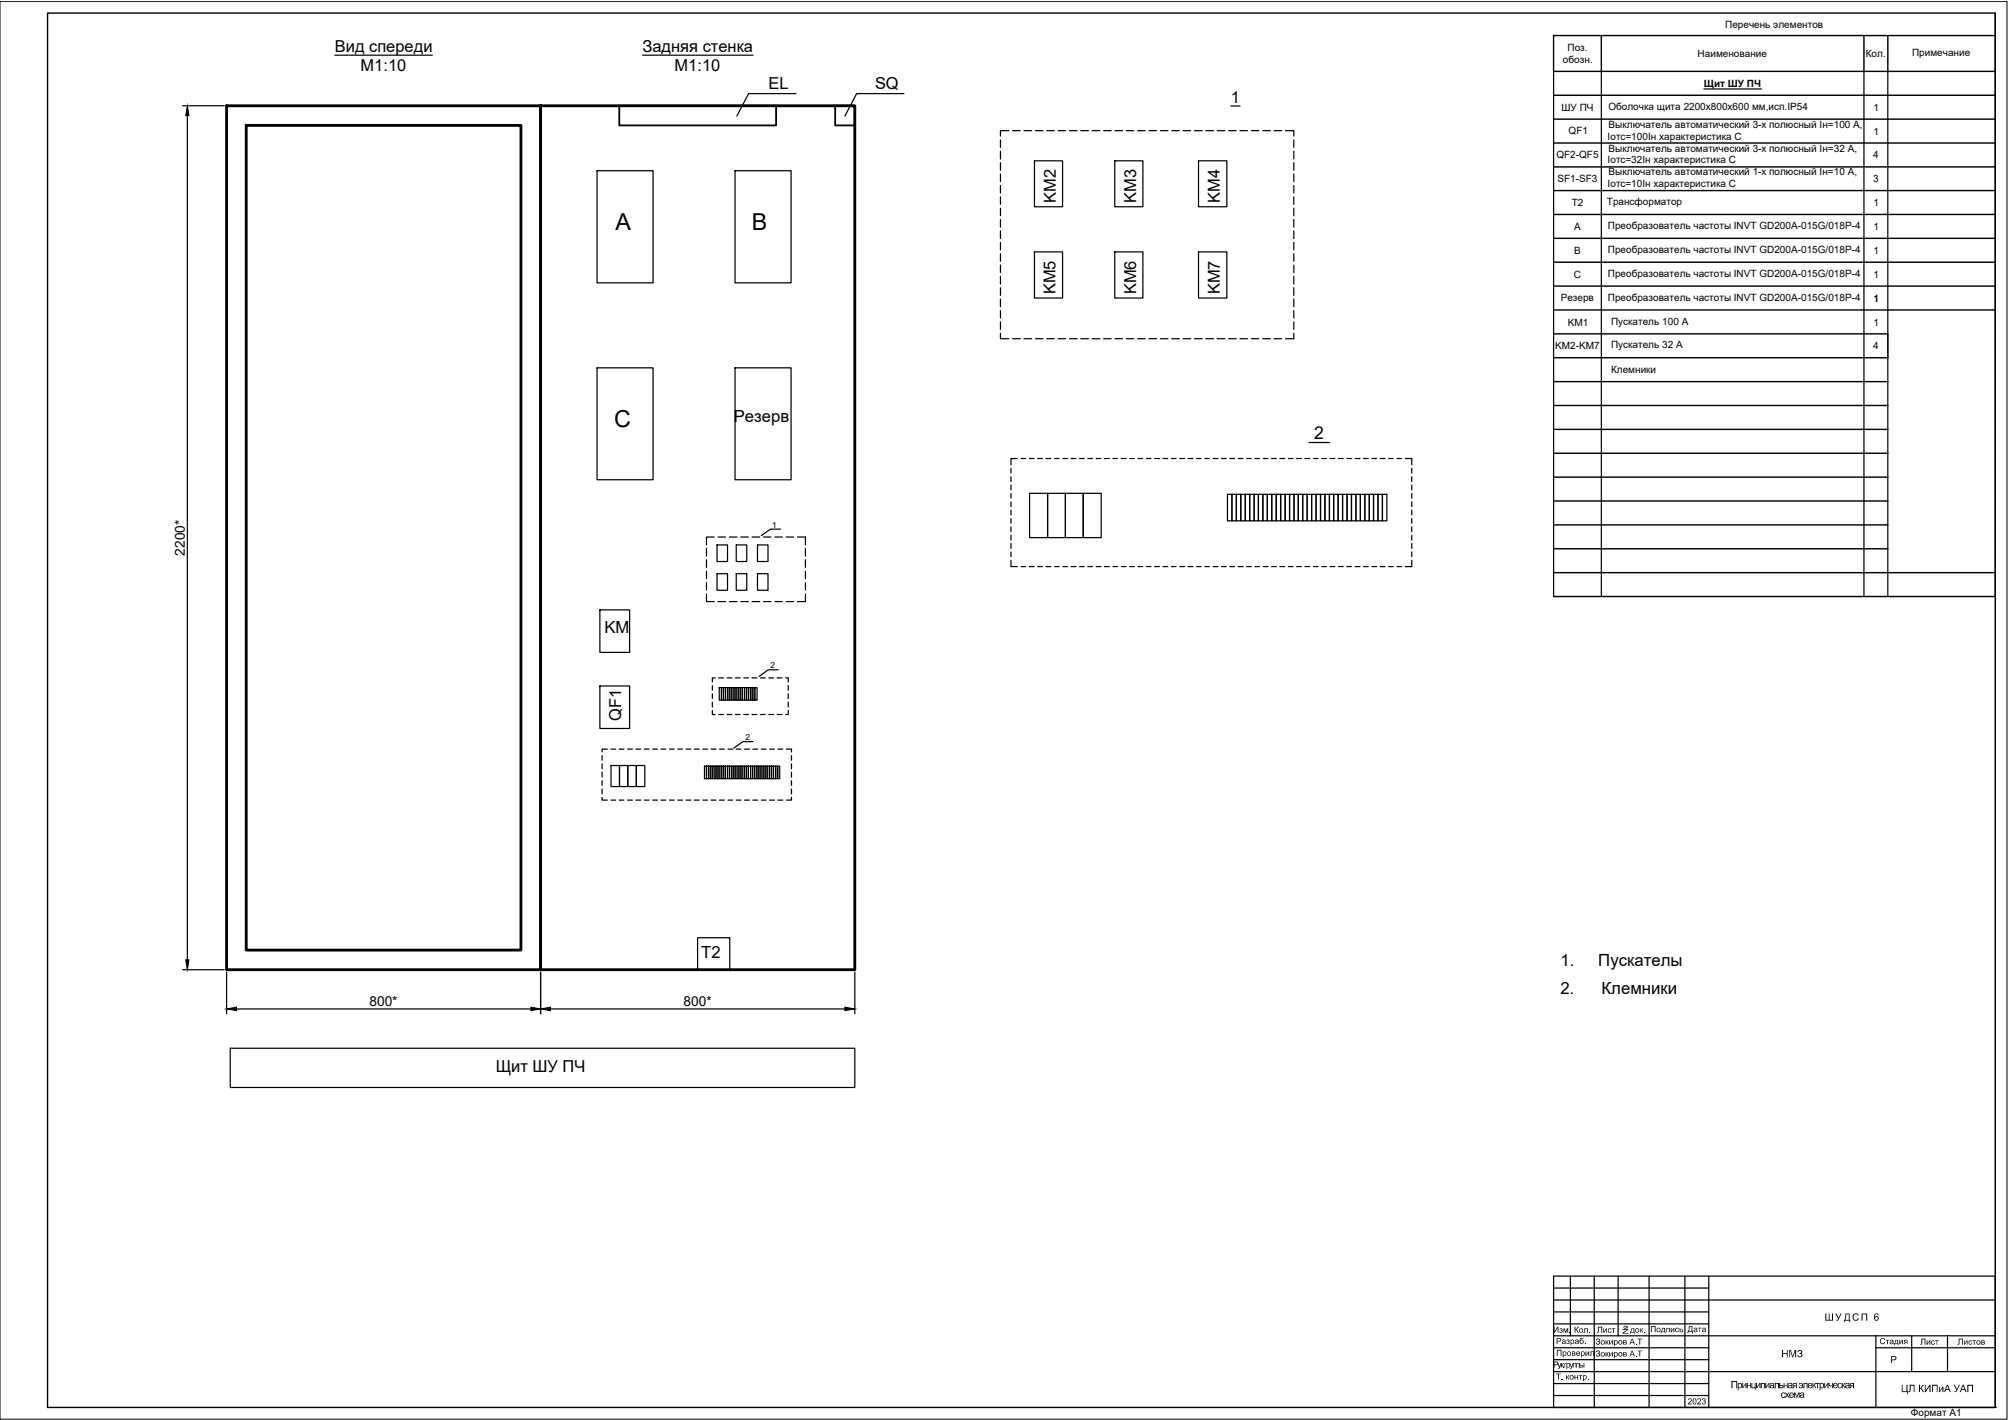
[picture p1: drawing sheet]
<svg xmlns="http://www.w3.org/2000/svg" width="420mm" height="297mm" viewBox="0 0 420 297" stroke-linecap="round" stroke-linejoin="round" font-family="sans-serif">
<!-- layer: 0 -->
<g fill="none" stroke="#000" stroke-width=".3">
<path d="M9.9 2.7h407.6v291.7h-407.6zM325.1 7.4h92.4v7.5h-92.4zM325.1 19.9h92.4M335.1 7.4v7.5M390 7.4v7.5M395 7.4v7.5M325.1 24.9h92.4M325.1 29.9h92.4M325.1 34.9h92.4M325.1 39.9h92.4M325.1 44.9h92.4M325.1 49.9h92.4"/>
<path d="M325.1 54.8h92.4M325.1 59.8h92.4M325.1 79.8h69.9M325.1 64.8h92.4M325.1 74.8h69.9M325.1 69.8h69.9M325.1 84.8h69.9M325.1 89.8h69.9M325.1 94.8h69.9M325.1 99.8h69.9M325.1 104.8h69.9M325.1 109.8h69.9"/>
<path d="M325.1 114.8h69.9M325.1 119.8h92.4M325.1 124.8h92.4"/>
</g>
<g fill="none" stroke="#000" stroke-width=".25">
<path d="M70.1 11.5h20.4M134.5 11.5h23.1M166.5 19.6h-9.9l-2.4 4.7M189.1 19.6h-9.9l-2.4 4.7M325.1 14.9v109.9M335.1 14.9v109.9M356.5 18.6h12.1M390 14.9v109.9M395 14.9v109.9M417.5 2.7v4.7M417.5 14.9v109.9M38.2 22.1h8.7"/>
<path d="M39.2 24.2v176.6M124.9 35.7h11.8v23.5h-11.8zM153.8 35.7h11.7v23.5h-11.7zM209.3 29.3v1.5M209.3 31.7v1.6M209.3 34v1.6M209.3 36.4v1.6M209.3 38.8v1.6M211.1 27.3h-1.8v1.2M211.9 27.3h1.6M214.2 27.3h1.7M216.5 33.6h5.8v9.7h-5.8z"/>
<path d="M216.7 27.3h1.5M219 27.3h1.6M221.4 27.3h1.6M223.8 27.3h1.6M226.1 27.3h1.7M228.5 27.3h1.6M230.9 27.3h1.6M233.3 33.6h5.8v9.7h-5.8zM233.3 27.3h1.6M235.7 27.3h1.5M238 27.3h1.6M240.4 27.3h1.6"/>
<path d="M242.8 27.3h1.6M245.2 27.3h1.6M247.6 27.3h1.5M249.9 27.3h1.6M250.8 33.6h5.9v9.7h-5.9zM252.3 27.3h1.6M254.7 27.3h1.6M257.1 27.3h1.6M257.6 22.2h1.9M259.5 27.3h1.5M261.8 27.3h1.6M264.2 27.3h1.6"/>
<path d="M266.6 27.3h1.6M269 27.3h1.7v1.2M270.7 29.3v1.5M270.7 31.7v1.6M270.7 34v1.6M270.7 36.4v1.6M270.7 38.8v1.6M209.3 41.2v1.5M209.3 43.5v1.6M209.3 45.9v1.6M209.3 48.3v1.6M209.3 50.7v1.6"/>
<path d="M209.3 53.1v1.5M209.3 55.4v1.6M209.3 57.8v1.6M216.5 52.7h5.8v9.6h-5.8zM233.3 52.7h5.8v9.6h-5.8zM250.8 52.7h5.9v9.6h-5.9zM270.7 41.2v1.5M270.7 43.5v1.6M270.7 45.9v1.6M270.7 48.3v1.6M270.7 50.7v1.6M270.7 53.1v1.5"/>
<path d="M270.7 55.4v1.6M270.7 57.8v1.6M124.9 76.9h11.8v23.5h-11.8zM153.8 76.9h11.7v23.5h-11.7zM209.3 69.7v1.2h1.8M209.3 60.2v1.6M209.3 62.6v1.6M209.3 65v1.5M209.3 67.3v1.6M211.9 70.9h1.6M214.2 70.9h1.7M216.7 70.9h1.5"/>
<path d="M219 70.9h1.6M221.4 70.9h1.6M223.8 70.9h1.6M226.1 70.9h1.7M228.5 70.9h1.6M230.9 70.9h1.6M233.3 70.9h1.6M235.7 70.9h1.5M238 70.9h1.6M240.4 70.9h1.6M242.8 70.9h1.6M245.2 70.9h1.6"/>
<path d="M247.6 70.9h1.5M249.9 70.9h1.6M252.3 70.9h1.6M254.7 70.9h1.6M257.1 70.9h1.6M259.5 70.9h1.5M261.8 70.9h1.6M264.2 70.9h1.6M266.6 70.9h1.6M270.7 60.2v1.6M270.7 62.6v1.6M270.7 65v1.5"/>
<path d="M270.7 67.3v1.6M270.7 69.7v1.2h-1.7M395 69.8v5M211.5 98v1M211.5 99.7v1M212.9 95.9h-1.4v1.3M213.7 95.9h.9M215.4 95.9h1M217.1 95.9h1M218.9 95.9h1M220.6 95.9h1M222.4 95.9h1"/>
<path d="M224.1 95.9h1M225.9 95.9h1M227.6 95.9h1M229.4 95.9h1M231.1 95.9h1M232.9 95.9h.9M234.6 95.9h1M236.3 95.9h1.1M238.1 95.9h1M239.9 95.9h.9M241.6 95.9h1M243.3 95.9h1"/>
<path d="M245.1 95.9h1M246.8 95.9h1.1M248.6 95.9h1M250.4 95.9h.9M252.1 95.9h1M253.8 95.9h1M255.6 95.9h1M257.3 95.9h1M259.1 95.9h1M260.8 95.9h1M262.6 95.9h1M264.3 95.9h1"/>
<path d="M266.1 95.9h1M267.8 95.9h1M269.6 95.9h1M271.3 95.9h1M273 95.9h1.1M273.9 92.6h4.4M274.8 95.9h1M276.6 95.9h1M278.3 95.9h1M280 95.9h1.1M281.8 95.9h1M283.5 95.9h1.1"/>
<path d="M285.3 95.9h1M287.1 95.9h.9M288.8 95.9h1M290.5 95.9h1M292.3 95.9h1M294 95.9h1.4v1.3M295.4 98v1M295.4 99.7v1M147.8 114.7v1.6M147.8 117.1v1.6M147.8 119.5v1.6M149.4 112.3h-1.6v1.6"/>
<path d="M150 114h2.2v3.5h-2.2zM150.2 112.3h1.6M152.6 112.3h1.6M154.1 114h2.2v3.5h-2.2zM155 112.3h1.6M157.4 112.3h1.6M158.5 114h2.2v3.5h-2.2zM159.8 112.3h1.5M162.1 112.3h1.6M163.3 110.7h-2.1l-1.9 1.3M164.5 112.3h1.6M166.9 112.3h1.6v1.6"/>
<path d="M168.5 114.7v1.6M168.5 117.1v1.6M168.5 119.5v1.6M211.5 117.2v1.3h1.4M211.5 101.5v1M211.5 103.2v1M211.5 105v1M211.5 106.7v1M211.5 108.5v1M211.5 110.2v1M211.5 112v1M211.5 113.7v1"/>
<path d="M211.5 115.5v.9M213.7 118.5h.9M215.4 118.5h1M215.4 103.2h3.8v9.3h-3.8zM217.1 118.5h1M218.9 118.5h1M219.2 103.2h3.7v9.3h-3.7zM220.6 118.5h1M222.4 118.5h1M222.9 103.2h3.8v9.3h-3.8zM224.1 118.5h1M225.9 118.5h1"/>
<path d="M226.7 103.2h3.7v9.3h-3.7zM227.6 118.5h1M229.4 118.5h1M231.1 118.5h1M232.9 118.5h.9M234.6 118.5h1M236.3 118.5h1.1M238.1 118.5h1M239.9 118.5h.9M241.6 118.5h1M243.3 118.5h1M245.1 118.5h1"/>
<path d="M246.8 118.5h1.1M248.6 118.5h1M250.4 118.5h.9M252.1 118.5h1M253.8 118.5h1M255.6 118.5h1M256.8 103.4h1v5.6h-1zM257.3 118.5h1M257.8 103.4h.9v5.6h-.9zM258.7 103.4h.9v5.6h-.9zM259.1 118.5h1M259.6 103.4h1v5.6h-1z"/>
<path d="M260.6 103.4h.9v5.6h-.9zM260.8 118.5h1M261.5 103.4h.9v5.6h-.9zM262.4 103.4h.9v5.6h-.9zM262.6 118.5h1M263.3 103.4h.9v5.6h-.9zM264.2 103.4h1v5.6h-1zM264.3 118.5h1M265.2 103.4h.9v5.6h-.9zM266.1 118.5h1M266.1 103.4h.9v5.6h-.9zM267 103.4h1v5.6h-1z"/>
<path d="M267.8 118.5h1M268 103.4h.9v5.6h-.9zM268.9 103.4h.9v5.6h-.9zM269.6 118.5h1M269.8 103.4h1v5.6h-1zM270.8 103.4h.9v5.6h-.9zM271.3 118.5h1M271.7 103.4h.9v5.6h-.9zM272.6 103.4h.9v5.6h-.9zM273 118.5h1.1M273.5 103.4h.9v5.6h-.9zM274.4 103.4h1v5.6h-1z"/>
<path d="M274.8 118.5h1M275.4 103.4h.9v5.6h-.9zM276.3 103.4h.9v5.6h-.9zM276.6 118.5h1M277.2 103.4h1v5.6h-1zM278.2 103.4h.9v5.6h-.9zM278.3 118.5h1M279.1 103.4h.9v5.6h-.9zM280 103.4h.9v5.6h-.9zM280 118.5h1.1M280.9 103.4h1v5.6h-1zM281.8 118.5h1"/>
<path d="M281.9 103.4h.9v5.6h-.9zM282.8 103.4h.9v5.6h-.9zM283.5 118.5h1.1M283.7 103.4h.9v5.6h-.9zM284.6 103.4h1v5.6h-1zM285.3 118.5h1M285.6 103.4h.9v5.6h-.9zM286.5 103.4h.9v5.6h-.9zM287.1 118.5h.9M287.4 103.4h.9v5.6h-.9zM288.3 103.4h1v5.6h-1zM288.8 118.5h1"/>
<path d="M289.3 103.4h.9v5.6h-.9zM290.5 118.5h1M292.3 118.5h1M295.4 117.2v1.3h-1.4M295.4 101.5v1M295.4 103.2v1M295.4 105v1M295.4 106.7v1M295.4 108.5v1M295.4 110.2v1M295.4 112v1M295.4 113.7v1"/>
<path d="M295.4 115.5v.9M125.5 127.6h6.2v8.9h-6.2zM147.8 124.2v1.6h1.6M147.8 121.9v1.5M150 120h2.2v3.5h-2.2zM150.2 125.8h1.6M152.6 125.8h1.6M154.1 120h2.2v3.5h-2.2zM155 125.8h1.6M157.4 125.8h1.6M158.5 120h2.2v3.5h-2.2zM159.8 125.8h1.5"/>
<path d="M162.1 125.8h1.6M164.5 125.8h1.6M168.5 124.2v1.6h-1.6M168.5 121.9v1.5M125.5 143.5h6.2v8.9h-6.2zM126 158.1v.9M126 159.8v1M127.1 156.7h-1.1v.6M127.8 156.7h1M129.6 156.7h1M131.3 156.7h1M133.1 156.7h1"/>
<path d="M134.8 156.7h1M136.6 156.7h1M138.3 156.7h1M140.1 156.7h1M141.8 156.7h1M143.6 156.7h1M145.3 156.7h1M147.1 156.7h.9M148.8 156.7h1M149.1 148.6v.9h.5M149.1 143.4v1M149.1 145.1v1"/>
<path d="M149.1 146.9v1M149.6 141.8h-.5v.8M150.4 149.5h1M150.4 141.8h1M150.5 143.8h.5v2.7h-.5zM150.5 156.7h1.1M151 143.8h.4v2.7h-.4zM151.4 143.8h.4v2.7h-.4zM151.8 143.8h.5v2.7h-.5zM152.1 149.5h1M152.1 141.8h1M152.3 143.8h.4v2.7h-.4z"/>
<path d="M152.3 156.7h1M152.7 143.8h.4v2.7h-.4zM153.1 143.8h.5v2.7h-.5zM153.6 143.8h.4v2.7h-.4zM153.9 149.5h1M153.9 141.8h1M154 143.8h.5v2.7h-.5zM154.1 156.7h.9M154.5 143.8h.4v2.7h-.4zM154.9 143.8h.4v2.7h-.4zM155.3 143.8h.5v2.7h-.5zM155.6 149.5h1"/>
<path d="M155.6 141.8h1M155.8 143.8h.4v2.7h-.4zM155.8 156.7h1M156.2 143.8h.4v2.7h-.4zM156.6 143.8h.5v2.7h-.5zM157.1 143.8h.4v2.7h-.4zM157.4 149.5h1M157.4 141.8h1M157.5 143.8h.4v2.7h-.4zM157.5 155.1h-2.1l-1.9 1.4M157.5 156.7h1M157.9 143.8h.5v2.7h-.5z"/>
<path d="M159.1 149.5h1M159.1 141.8h1M159.3 156.7h1M160.9 149.5h1M160.9 141.8h1M161 156.7h1.1M162.6 149.5h1M162.6 141.8h1M162.8 156.7h1M162.8 140.1h-2.1l-1.9 1.4M164.4 141.8h.5v.8M164.5 156.7h1.1v.6"/>
<path d="M164.9 148.6v.9h-.5M164.9 143.4v1M164.9 145.1v1M164.9 146.9v1M165.6 158.1v.9M165.6 159.8v1M126 166.8v.6h1.1M126 161.5v1M126 163.3v1M126 165v1.1M127.8 160.1h1.8v4.4h-1.8zM127.8 167.4h1"/>
<path d="M129.6 167.4h1M129.6 160.1h1.8v4.4h-1.8zM131.3 167.4h1M131.4 160.1h1.7v4.4h-1.7zM133.1 167.4h1M133.1 160.1h1.8v4.4h-1.8zM134.8 167.4h1M136.6 167.4h1M138.3 167.4h1M140.1 167.4h1M141.8 167.4h1M143.6 167.4h1"/>
<path d="M145.3 167.4h1M147.1 167.4h.9M147.4 160.3h.4v2.6h-.4zM147.8 160.3h.5v2.6h-.5zM148.3 160.3h.4v2.6h-.4zM148.7 160.3h.4v2.6h-.4zM148.8 167.4h1M149.1 160.3h.5v2.6h-.5zM149.6 160.3h.4v2.6h-.4zM150 160.3h.5v2.6h-.5zM150.5 160.3h.4v2.6h-.4zM150.5 167.4h1.1"/>
<path d="M150.9 160.3h.4v2.6h-.4zM151.3 160.3h.5v2.6h-.5zM151.8 160.3h.4v2.6h-.4zM152.2 160.3h.5v2.6h-.5zM152.3 167.4h1M152.7 160.3h.4v2.6h-.4zM153.1 160.3h.4v2.6h-.4zM153.5 160.3h.5v2.6h-.5zM154 160.3h.4v2.6h-.4zM154.1 167.4h.9M154.4 160.3h.5v2.6h-.5zM154.9 160.3h.4v2.6h-.4z"/>
<path d="M155.3 160.3h.4v2.6h-.4zM155.7 160.3h.5v2.6h-.5zM155.8 167.4h1M156.2 160.3h.4v2.6h-.4zM156.6 160.3h.5v2.6h-.5zM157.1 160.3h.4v2.6h-.4zM157.5 160.3h.4v2.6h-.4zM157.5 167.4h1M157.9 160.3h.5v2.6h-.5zM158.4 160.3h.4v2.6h-.4zM158.8 160.3h.4v2.6h-.4zM159.2 160.3h.5v2.6h-.5z"/>
<path d="M159.3 167.4h1M159.7 160.3h.4v2.6h-.4zM160.1 160.3h.4v2.6h-.4zM160.5 160.3h.5v2.6h-.5zM161 160.3h.4v2.6h-.4zM161 167.4h1.1M161.4 160.3h.4v2.6h-.4zM161.8 160.3h.5v2.6h-.5zM162.3 160.3h.4v2.6h-.4zM162.7 160.3h.5v2.6h-.5zM162.8 167.4h1M165.6 166.8v.6h-1.1"/>
<path d="M165.6 161.5v1M165.6 163.3v1M165.6 165v1.1M146 196.2h6.7v6.6h-6.7zM38.2 202.8h8.7M47.4 203.4v8.7M48.2 219.3h130.7v8.2h-130.7zM49.5 211.1h61.6M113.1 203.4v8.7M115.2 211.1h61.6M178.9 203.4v8.7M325.1 266.9h92.4v27.5h-92.4z"/>
<path d="M325.1 271.9h92.4M325.1 279.4h92.4M325.1 269.4h32.4M325.1 274.4h32.4M325.1 276.9h32.4M328.6 266.9v12.5M333.6 266.9v27.5M338.6 266.9v12.5M345.1 266.9v27.5M352.6 266.9v27.5M357.5 266.9v27.5M392.5 279.4v15"/>
<path d="M400 279.4v7.5M407.5 279.4v7.5M325.1 286.9h92.4M325.1 281.9h32.4M325.1 284.4h32.4M325.1 289.4h32.4M325.1 291.9h32.4M357.5 281.9h.1M392.5 281.9h25"/>
</g>
<path d="M47.4 22.1h65.7v180.7h-65.7zM51.5 26.2h57.5v172.5h-57.5zM113.1 22.1h65.8v180.7h-65.8z" fill="none" stroke="#000" stroke-width=".59"/>
<path d="M39.2 22.1l.3 2.1h-.6zM38.9 200.8h.6l-.3 2zM47.4 211.1l2.1-.4v.7zM111.1 210.7l2 .4-2 .3zM113.1 211.1l2.1-.4v.7zM176.8 210.7l2.1 .4-2.1 .3z" fill="#000" stroke="#000" stroke-width=".21"/>
<path d="M129.6 22.1h32.8v4.1h-32.8zM174.8 22.1h4.1v4.1h-4.1z" fill="none" stroke="#000" stroke-width=".38"/>
<path d="M0 .3h419.9v296.6h-419.9zM417.5 294.4h.1" fill="none" stroke="#000" stroke-width=".21"/>
<g fill="#000">
<path d="M325.1 277.5h.1v1l.7-1h.2v1.3h-.2v-1l-.6 1h-.2zM326.3 278l.2-.1h.4v.5a.34 .34 0 0 1-.2 .4 .34 .34 0 0 1-.4-.3h.1a.16 .16 0 0 0 .2 .2 .16 .16 0 0 0 .2-.2 .16 .16 0 0 0-.2-.1l.1-.2a.17 .17 0 0 0 0-.2 .17 .17 0 0 0-.3 .1zM327.2 277.9h.2l.2 .7 .3-.7h.2v.9h-.1v-.8l-.3 .8h-.2l-.2-.8v.8h-.1zM328.4 278.6h.1v.2h-.1zM329.5 277.5h.1v.6l.3-.1 .2-.4 .3-.1v.2h-.2l-.3 .4 .5 .7h-.2l-.4-.6h-.2v.6h-.1zM331.5 277.9h.7v.9h-.1v-.8h-.4v.7l-.4 .1v-.2h.2zM332.5 278.6h.2v.2h-.2zM334.3 277.5h.9v1.3h-.1v-1.1h-.6v.6a.34 .34 0 0 1-.4 .5l.1-.2h.1zM335.5 277.9h.1v.7l.6-.7v.9h-.1v-.7l-.4 .7h-.2zM336.5 277.9h.5l.2 .2-.2 .1a.27 .27 0 0 0-.4 0 .27 .27 0 0 0 .1 .4 .27 .27 0 0 0 .4-.1 .21 .21 0 0 1 0 .2 .21 .21 0 0 1-.3 .1l-.4-.3zM337.3 277.9h.7v.1h-.3v.8h-.2v-.8h-.2zM343.2 277.9h.1v.3l.3-.3h.2l-.3 .4 .3 .5h-.1l-.3-.5-.1 .5h-.1z"/>
<path d="M344 278.6h.2v.2h-.2zM345.4 277.4h1v1.3h-.2v-1.1h-.6v1.1h-.2zM348.7 277.8h.7v.9h-.2v-.8h-.4v.8h-.1zM349.6 277.8h.2v.7l.4-.7h.2v.9h-.2v-.7l-.4 .7h-.2zM350.6 277.9l.5-.2 .2 .2v.1h-.2a.31 .31 0 0 0-.5 .2 .31 .31 0 0 0 .5 .3l.1-.2h.1l-.2 .4-.5-.2zM355.3 277.7h.7v.2h-.3v.7h-.1v-.7h-.3zM381.9 274.8h.2v1.3h.6v-1.3h.1v1.3h.5v-1.3h.2v1.5h-1.6zM384 274.8h.3l.4 .9 .4-.9h.2l-.7 1.5h-.4v-.3l.3 .1 .1-.3zM387.8 275l.4-.3 .4 .1 .3 .2v.2h-.2l-.1-.2-.4-.1-.3 .3v.8l.5 .1 .3-.4 .3 .1-.3 .4-.5 .1-.4-.3-.2-.3zM389.5 274.8h1.2v1.5h-.2v-1.4h-.8v1.4h-.2zM325.6 287.3h1v.2h-.4v1.1h-.2v-1.1h-.4zM325.9 285.1h.2l.2 .8 .3-.8h.1l-.4 1.1a.21 .21 0 0 1-.1 .2 .21 .21 0 0 1-.2-.1h.1l.1-.2z"/>
<path d="M325.8 282.3h.9v1.3h-.1v-1.1h-.7v1.1h-.1zM326.8 288.4h.2v.2h-.2zM326.6 285.1h.2v.5l.2-.4 .2-.1-.3 .5 .4 .5h-.2l-.3-.4v.4h-.2zM327.2 285.9h.1v.2h-.1zM327.4 285.1h.5v.2h-.4v.8h-.1zM327.8 280.4l.2-.2h.3l.1 .2-.1 .3a.31 .31 0 0 1-.1 .4 .31 .31 0 0 1-.5-.2l.2-.1a.19 .19 0 0 0 .1 .3 .19 .19 0 0 0 .2-.2 .19 .19 0 0 0-.1-.2l-.1-.1a.17 .17 0 0 0 .2 0 .17 .17 0 0 0 0-.3 .17 .17 0 0 0-.2 .1zM327.7 287.7h.2v.4l.3-.4h.1l-.3 .4 .4 .5h-.2l-.2-.5-.1 .5h-.2zM328.4 285.1h.1l.3 .8 .3-.8h.1l-.3 1a.24 .24 0 0 1-.2 .3 .24 .24 0 0 1-.2-.1l.3-.2zM329.1 285.1h.7v1h-.1v-.8h-.4v.8h-.2zM329.4 287.7h.2v.4h.4v-.4h.2v.9h-.2v-.4h-.4v.4h-.2zM329.8 285.1h.7v1h-.1v-.8h-.5v.8h-.1zM330.3 287.7h.7v.1h-.2v.8h-.2v-.8h-.3z"/>
<path d="M331.6 281h.2v.1h-.2zM332.2 288.4h.2v.2h-.2zM331.8 282.7h.1v.7l.5-.7h.1v.9h-.1v-.7l-.5 .7h-.1zM332.8 282.7h.7v.9h-.1v-.8h-.4v.7l-.3 .1 .1-.2zM334 280.1l.5-.1 .2 .1 .1 .3a.19 .19 0 0 0-.2 .2 .19 .19 0 0 0 .2 .2l-.1 .4-.2 .1-.5-.1-.1-.3h.2a.26 .26 0 0 0 .1 .3 .26 .26 0 0 0 .3-.2 .26 .26 0 0 0-.1-.3h-.1v-.2a.24 .24 0 0 0 .3-.2 .24 .24 0 0 0-.3-.2 .24 .24 0 0 0-.2 .2l-.2 .1zM334 282.6l.5-.1 .2 .1 .1 .3a.19 .19 0 0 0-.2 .2 .19 .19 0 0 0 .2 .2l-.1 .4-.2 .1-.4-.1-.2-.3h.2a.26 .26 0 0 0 .1 .3 .26 .26 0 0 0 .3-.2 .26 .26 0 0 0-.1-.3h-.1v-.2a.24 .24 0 0 0 .3-.2 .24 .24 0 0 0-.3-.2 .24 .24 0 0 0-.2 .2l-.2 .1zM336 280.4h.1v.3l.3-.3h.2l-.3 .4 .3 .4h-.1l-.3-.4-.1 .4h-.1zM336 282.9h.1v.3l.3-.3h.2l-.3 .4 .3 .4h-.1l-.3-.4-.1 .4h-.1zM336.7 280.4h.2v.6l.4-.6h.2v.8h-.2v-.6l-.4 .6h-.2zM336.7 282.9h.2v.6l.4-.6h.2v.8h-.2v-.6l-.4 .6h-.2zM342.3 281.1h.1v.1h-.1zM342.3 283.6h.1v.1h-.1z"/>
<path d="M342.6 280h1v.1h-.4v1.1h-.2v-1.1h-.4zM342.6 282.5h1v.1h-.4v1.1h-.2v-1.1h-.4zM353.3 292.6l.3-.1a.49 .49 0 0 1 .4 .5 .49 .49 0 0 1-.5 .5l-.1 .1h.6v.2h-.8l.1-.3 .5-.4a.25 .25 0 0 0-.1-.5 .25 .25 0 0 0-.3 .3l-.2-.1zM355.2 292.6h.2a.43 .43 0 0 1 .5 .3 .43 .43 0 0 1-.4 .5l-.2 .2h.6v.2h-.8l.6-.7a.25 .25 0 0 0-.1-.5 .25 .25 0 0 0-.3 .3l-.2-.1zM356.2 292.7l.2-.2a.33 .33 0 0 1 .4 .2 .33 .33 0 0 1-.1 .4l.2 .2-.2 .4h-.4l-.2-.2 .2-.1a.25 .25 0 0 0 .3 .2 .25 .25 0 0 0 .2-.3 .25 .25 0 0 0-.4-.1v-.2a.21 .21 0 0 0 .3-.1 .21 .21 0 0 0-.2-.3 .21 .21 0 0 0-.2 .2h-.2zM362.3 288.9h1.2v1.5h-.2v-1.3h-.8v1.3h-.2zM364.6 289.3h.1v.8l.6-.8h.2v1.1h-.2v-.9l-.6 .9h-.1zM365.5 289.3h.2v.5h.5v-.5h.2v1.1h-.2v-.5h-.5v.5h-.2zM366.5 289.3h.1v.9h.6v-.9h.1l.2 1.5h-.2v-.4h-.8zM367.5 289.3h.2v.8l.5-.8h.1v1.1h-.1v-.9l-.5 .9h-.2zM368.4 289.3h.9v1.1h-.2v-.9h-.5v.9h-.2zM369.4 289.3h.2v.8l.5-.8h.1v1.1h-.1v-.9l-.5 .9h-.2z"/>
<path d="M371.4 289.3h.8v1.1h-.2v-.9h-.4v.8l-.4 .1v-.2h.2zM372.8 291.4l.5-.1 .3 .3h-.2a.37 .37 0 0 0-.6 .1 .37 .37 0 0 0 .2 .5l.3 .1 .1-.3h.2l-.2 .4-.5-.1-.2-.4zM373.2 289.3h.2v.5h.5v-.5h.2v1.1h-.2v-.5h-.5v.5h-.2zM372.9 282.4h.2v.6h.8v-.6h.2v1.5h-.2v-.7h-.8v.7h-.2zM373.5 291.3h.2l.2 .4 .3-.4h.2l-.3 .5 .4 .6h-.2l-.3-.4-.3 .4h-.2l.3-.6zM374.4 282.4h.3l.4 1.3 .4-1.3h.3v1.5h-.2v-1.3l-.4 1.3h-.2l-.4-1.3v1.3h-.2zM376.4 289.4l.6-.1 .3 .3-.1 .6-.2 .2h-.4l-.3-.4h.2l.2 .3 .3-.1 .1-.3h-.4v-.1h.4v-.2a.26 .26 0 0 0-.3-.2 .26 .26 0 0 0-.2 .2h-.3zM375.4 291.3h.3l.3 .9 .3-.9h.3v1.1h-.2v-.9l-.4 .9h-.1l-.3-.9v.9h-.2zM376.2 282.5l.7-.1 .2 .3-.2 .4a.5 .5 0 0 1-.1 .8 .5 .5 0 0 1-.7-.4l.2-.1 .2 .3a.31 .31 0 0 0 .4-.2 .31 .31 0 0 0-.4-.3l.1-.2a.27 .27 0 0 0 .2-.3 .27 .27 0 0 0-.3-.2 .27 .27 0 0 0-.2 .3l-.2 .1zM377.4 289.3h.8v1.1h-.2v-.9h-.4v.8l-.4 .1v-.2l.2-.1zM379.3 289.3h.1v.5l.2-.1 .2-.4h.2l-.4 .5 .5 .6h-.2l-.4-.5-.1 .5h-.1zM379.9 289.3h.8v.2h-.3v.9h-.2v-.9h-.3z"/>
<path d="M381.7 289.3h.2v.8l.5-.8h.2v1.1h-.2v-.9l-.5 .9h-.2zM382.6 289.3h.2v.2a.3 .3 0 0 0 .2 .4 .3 .3 0 0 0 .3-.1v-.5h.2v1.1h-.2v-.4h-.4l-.2-.2zM384.6 289.5l.2-.2h.4l.2 .2-.2 .1-.1-.2-.3 .1-.1 .5a.3 .3 0 0 0 .3 .3 .3 .3 0 0 0 .3-.3h.1l-.1 .3-.5 .1-.3-.3zM385.4 289.3h.2v.5l.1-.1 .2-.4h.3l-.5 .5 .5 .6h-.2l-.3-.5-.1 .5h-.2zM393.6 280l.5-.1 .3 .2 .1 .2h-.2l-.2-.2h-.4l-.2 .3 .1 .4 .2 .2 .7-.2-.2 .3-.4 .1-.4-.2-.1-.6zM394.6 280.3h.7v.1h-.3v.8h-.2v-.8h-.2zM397.4 280.3h.2v.7l.4-.7h.2v.9h-.2v-.7l-.4 .7h-.2zM397.9 289.7h.2v1.3h.8v-1.3h.2l.1 1.9h-.1v-.4h-1.2zM399.6 289.7h1v1.5h-.2v-1.3h-.6v1a.29 .29 0 0 1-.1 .3 .29 .29 0 0 1-.4 0l.3-.3zM401.5 289.7h.2v.7l.3-.2 .2-.4 .3-.1v.2h-.2l-.1 .3a.22 .22 0 0 0-.2 .3 .22 .22 0 0 0 .3 .1l.3 .6h-.3l-.5-.7-.1 .7h-.2zM402 280h.9v1.3h-.2v-1.1h-.5v.7a.29 .29 0 0 1-.1 .3 .29 .29 0 0 1-.3 .1l.2-.2zM403.1 280.4h.2v.7l.4-.7h.2v.9h-.2v-.7l-.4 .7h-.2z"/>
<path d="M402.8 289.7h.1v1.2l.8-1.2h.2v1.5h-.2v-1.2l-.7 1.2h-.2zM404.2 280.4h.5l.1 .1-.1 .2-.1-.2h-.2l-.2 .4a.24 .24 0 0 0 .2 .3 .24 .24 0 0 0 .3-.2h.2l-.2 .2h-.5l-.1-.2zM404.3 289.7h1.1v1.5h-.1v-1.3h-.8v1.3h-.2zM404.9 280.4h.7v.1h-.3v.8h-.1v-.8h-.3zM405.8 290.1h.1v.8l.5-.8h.3v1.1h-.3v-.8l-.5 .8h-.1zM408.8 289.7h.2l.5 .9 .4-.9h.2l-.8 1.5h-.3v-.2h.2l.2-.2zM409.8 280h.9v1.3h-.2v-1.1h-.5v.6a.34 .34 0 0 1-.4 .5l.1-.2h.1zM411 280.4h.1v.7l.4-.7h.2v.9h-.1v-.7l-.5 .7h-.1zM411.9 280.5l.6-.1 .2 .2-.2 .1a.29 .29 0 0 0-.5-.1 .29 .29 0 0 0 .1 .5l.3 .1 .3-.2-.2 .3-.4-.1-.2-.2zM411.6 289.7h1.2v1.5h-.2v-1.3h-.7v1.3h-.3zM412.7 280.4h.8v.1h-.3v.8h-.2v-.8h-.3z"/>
<path d="M325.7 279.9h.5a.37 .37 0 0 1 .4 .4 .37 .37 0 0 1-.4 .3h-.3v.5h-.2zM325.9 280v.5h.3a.24 .24 0 0 0 .3-.3 .24 .24 0 0 0-.3-.2z"/>
<path d="M330.4 278.3a.45 .45 0 0 1 .9 0 .45 .45 0 0 1-.9 0zM330.5 278.3a.35 .35 0 0 0 .7 0 .35 .35 0 0 0-.7 0z"/>
<path d="M339.5 278h1.2v.2l-1 .6h1v.2h-1.2v-.2l.9-.6h-.9zM339.7 277.6a.35 .35 0 0 1 .7 0 .35 .35 0 0 1-.7 0zM339.9 277.6a.21 .21 0 0 0 .4 0 .21 .21 0 0 0-.4 0zM340.5 277.4h.1v.5h-.1z"/>
<path d="M341.3 277.9h.7l.1 1.1h-.2v-.2h-.7v.2h-.1zM341.5 278l-.2 .6h.5v-.6z"/>
<path d="M342.1 278.3a.47 .47 0 0 1 .9 0 .47 .47 0 0 1-.9 0zM342.2 278.3a.35 .35 0 0 0 .7 0 .35 .35 0 0 0-.7 0z"/>
<path d="M346.6 278.2a.45 .45 0 0 1 .9 0 .45 .45 0 0 1-.9 0zM346.7 278.2a.32 .32 0 0 0 .6 0 .32 .32 0 0 0-.6 0z"/>
<path d="M347.8 277.8h.6l.1 1.1h-.1v-.2h-.8v.2h-.1zM347.9 277.9l-.2 .6h.5v-.6z"/>
<path d="M351.5 277.8h.1v.3h.4a.28 .28 0 0 1 .2 .4 .28 .28 0 0 1-.4 .2h-.3zM351.6 278.2v.3h.2a.17 .17 0 0 0 .2-.1 .17 .17 0 0 0-.2-.2z"/>
<path d="M353.4 277.4h.7l.1 1.5h-.1v-.3h-.8v.3h-.2v-.4l.3-.3zM353.5 277.5l-.1 1h.5v-1z"/>
<path d="M354.4 277.9l.4-.2a.25 .25 0 0 1 .3 .1 .25 .25 0 0 1 0 .3l.1 .5-.2-.1-.2 .2a.29 .29 0 0 1-.4-.3 .29 .29 0 0 1 .3-.3h.2a.2 .2 0 0 0-.1-.3 .2 .2 0 0 0-.3 .2zM354.6 278.3a.22 .22 0 0 0 .2 .3 .22 .22 0 0 0 .2-.3z"/>
<path d="M356.2 277.9l.2-.2a.31 .31 0 0 1 .4 0 .31 .31 0 0 1 .1 .4l.1 .5-.6 .1a.28 .28 0 0 1-.2-.4 .28 .28 0 0 1 .3-.2h.2a.2 .2 0 0 0-.2-.3 .2 .2 0 0 0-.2 .2h-.1zM356.4 278.3a.2 .2 0 0 0 .1 .2 .2 .2 0 0 0 .2 0 .2 .2 0 0 0 0-.3z"/>
<path d="M386.1 274.8h.9l.1 1.8h-.1v-.3h-1v.3h-.2v-.5h.2l.1-.4zM386.3 274.9l-.2 1.2h.7v-1.2z"/>
<path d="M392.3 274.9l.6-.1 .2 .2-.2 .1a.35 .35 0 0 0-.5-.1 .35 .35 0 0 0-.1 .5l.3-.2h.3l.2 .3v.4l-.4 .3-.5-.2-.1-.9zM392.3 275.8a.32 .32 0 0 0 .6 0 .32 .32 0 0 0-.6 0z"/>
<path d="M325.1 284.8h.6a.37 .37 0 0 1 .3 .5 .37 .37 0 0 1-.4 .3h-.4v.5h-.1zM325.2 285v.4h.5a.22 .22 0 0 0 .2-.3 .22 .22 0 0 0-.3-.1z"/>
<path d="M327 282.7h.2a.45 .45 0 0 1 .6 .5 .45 .45 0 0 1-.6 .4v.4h-.2zM327.1 283.2a.3 .3 0 0 0 .6 0 .3 .3 0 0 0-.6 0z"/>
<path d="M326.9 280.4l.2-.2 .5 .1v.8l-.2-.1-.1 .1a.29 .29 0 0 1-.5-.1 .29 .29 0 0 1 .4-.4h.2a.24 .24 0 0 0-.1-.3 .24 .24 0 0 0-.3 .2h-.2zM327 280.7a.2 .2 0 0 0 0 .3 .2 .2 0 0 0 .3 0l.1-.3z"/>
<path d="M327.8 285.1l.1 .2 .4-.2 .2 .3-.1 .6h-.5v.4h-.1zM327.8 285.6a.35 .35 0 0 0 .7 0 .35 .35 0 0 0-.7 0z"/>
<path d="M327.8 283.1a.5 .5 0 0 1 1 0 .5 .5 0 0 1-1 0zM328.2 282.8l-.2 .4a.32 .32 0 0 0 .4 .2 .32 .32 0 0 0 .3-.4 .32 .32 0 0 0-.4-.2z"/>
<path d="M328.6 280.2l.2 .2 .3-.2 .3 .3v.4l-.2 .2-.4-.1v.5h-.2zM328.7 280.7a.32 .32 0 0 0 .6 0 .32 .32 0 0 0-.6 0z"/>
<path d="M328.4 288.1a.46 .46 0 0 1 .9 0 .46 .46 0 0 1-.9 0zM328.5 288.2a.35 .35 0 0 0 .7 0 .35 .35 0 0 0-.7 0z"/>
<path d="M328.9 282.7h.5a.26 .26 0 0 1 .2 .2 .26 .26 0 0 1-.1 .3h.1a.26 .26 0 0 1 .1 .3 .26 .26 0 0 1-.3 .1h-.5zM329.1 282.8v.3l.4-.1zM329.1 283.2v.3l.4-.1-.1-.2z"/>
<path d="M329.6 280.3l.3-.1a.33 .33 0 0 1 .4 .3l.1 .6-.2-.1-.6 .1v-.4l.4-.1a.18 .18 0 0 0 0-.3 .18 .18 0 0 0-.3 .2h-.1zM329.7 280.9a.25 .25 0 0 0 .5 0 .25 .25 0 0 0-.5 0z"/>
<path d="M329.9 282.9l.5-.2 .2 .3v.2h-.7a.26 .26 0 0 0 .2 .3 .26 .26 0 0 0 .4-.2l.1 .1-.2 .2h-.4l-.2-.4zM330 282.9l-.1 .2h.6l-.2-.3z"/>
<path d="M330.6 280.1l.2-.2h.5v.1h-.3a.29 .29 0 0 0-.3 .1 .29 .29 0 0 0 0 .3l.1-.2 .5 .1 .1 .4-.2 .4-.3 .1-.3-.2zM330.6 280.7a.32 .32 0 0 0 .6 0 .32 .32 0 0 0-.6 0z"/>
<path d="M330.5 285.1h.2v.4l.5 .2-.1 .3-.6 .1zM330.7 285.7v.2h.1a.17 .17 0 0 0 .3-.1 .17 .17 0 0 0-.3-.1zM331.3 285.1h.2v1h-.2z"/>
<path d="M330.8 282.7l.2 .1 .3-.1 .3 .3-.2 .6-.4-.1v.5h-.2zM330.9 283.2a.32 .32 0 0 0 .6 0 .32 .32 0 0 0-.6 0z"/>
<path d="M331.2 287.7h.6l.2 .4-.1 .4h-.5v.4h-.2zM331.2 288.2a.35 .35 0 0 0 .7 0 .35 .35 0 0 0-.7 0z"/>
<path d="M334.9 280.8a.46 .46 0 0 1 .9 0 .46 .46 0 0 1-.9 0zM335 280.8a.35 .35 0 0 0 .7 0 .35 .35 0 0 0-.7 0z"/>
<path d="M334.9 283.3a.5 .5 0 0 1 1 0 .5 .5 0 0 1-1 0zM335 283.3a.35 .35 0 0 0 .7 0 .35 .35 0 0 0-.7 0z"/>
<path d="M337.7 280.4l.2 .1 .1-.2 .3 .1 .2 .3-.2 .5h-.4v.4h-.2zM337.9 280.5v.2a.28 .28 0 0 0 .1 .4 .28 .28 0 0 0 .4-.1 .28 .28 0 0 0-.1-.4l-.1-.2z"/>
<path d="M337.7 282.9l.2 .1 .3-.2 .3 .4-.2 .5h-.4v.4h-.2zM337.9 283v.2a.28 .28 0 0 0 .1 .4 .28 .28 0 0 0 .4-.1 .28 .28 0 0 0-.1-.4l-.1-.2z"/>
<path d="M338.6 280.8a.46 .46 0 0 1 .9 0 .46 .46 0 0 1-.9 0zM338.8 280.9a.31 .31 0 0 0 .6 0 .31 .31 0 0 0-.6 0z"/>
<path d="M338.6 283.3a.46 .46 0 0 1 .9 0 .46 .46 0 0 1-.9 0zM338.7 283.3a.35 .35 0 0 0 .7 0 .35 .35 0 0 0-.7 0z"/>
<path d="M339.6 280.4h.7l.1 .3-.2 .1 .2 .1a.25 .25 0 0 1 0 .3 .25 .25 0 0 1-.3 0h-.5zM339.8 280.5v.2h.4l-.1-.2zM339.8 280.9v.2h.4v-.2z"/>
<path d="M339.6 282.9h.4a.24 .24 0 0 1 .3 .1 .24 .24 0 0 1-.1 .3 .25 .25 0 0 1 .2 .3 .25 .25 0 0 1-.3 .1h-.5zM339.8 283v.2h.4l-.1-.2zM339.8 283.4v.2l.4-.1-.1-.1z"/>
<path d="M341.4 280h.2l.5 1.2h-.2l-.1-.3h-.6l-.1 .3h-.1zM341.5 280.1l-.2 .6h.4z"/>
<path d="M341.4 282.5h.2l.5 1.2h-.2l-.1-.3h-.6l-.1 .3h-.1zM341.5 282.6l-.2 .6h.4z"/>
<path d="M354.2 292.7l.5-.2 .2 .2 .1 .7-.3 .4h-.3l-.2-.3zM354.5 292.6l-.2 .6a.3 .3 0 0 0 .3 .5 .3 .3 0 0 0 .2-.5v-.5z"/>
<path d="M363.6 289.3h.2v.2l.1-.2h.4l.2 .3v.5l-.2 .3h-.4l-.1-.1v.5h-.2zM363.9 289.5l-.1 .2 .1 .5a.38 .38 0 0 0 .5-.4 .38 .38 0 0 0-.5-.3z"/>
<path d="M370.4 289.4l.7-.1 .1 .2 .1 .9-.2-.1-.5 .1a.33 .33 0 0 1-.3-.4 .33 .33 0 0 1 .4-.2l.2-.1a.2 .2 0 0 0 .1-.3 .21 .21 0 0 0-.4 .1l-.3 .1zM370.5 290a.26 .26 0 0 0 .1 .3 .26 .26 0 0 0 .4-.1l.1-.4z"/>
<path d="M372.3 289.3h.2v.4l.6 .1 .1 .3-.2 .3h-.7zM372.5 289.9v.3h.2a.19 .19 0 0 0 .3-.1 .19 .19 0 0 0-.3-.2z"/>
<path d="M374.2 289.4l.7-.1 .1 .2 .1 .9-.2-.1-.5 .1a.33 .33 0 0 1-.3-.4 .33 .33 0 0 1 .4-.2l.2-.1a.2 .2 0 0 0 .1-.3 .21 .21 0 0 0-.4 .1l-.3 .1zM374.3 290a.29 .29 0 0 0 .4 .3 .29 .29 0 0 0 .2-.5z"/>
<path d="M374.4 291.5l.3-.2 .5 .1 .2 .5h-.8v.1l.2 .3 .3-.1 .1-.2h.2l-.1 .2-.3 .2-.4-.1-.2-.4zM374.6 291.5v.2h.6l-.3-.3z"/>
<path d="M375.1 289.5l.3-.2h.6v1.1h-.2v-.4h-.3l-.3 .4h-.2l.4-.4-.3-.2zM375.3 289.5l.1 .3h.4v-.3z"/>
<path d="M376.6 291.5l.4-.2a.34 .34 0 0 1 .5 .4l.1 .7-.3-.1-.6 .1-.1-.2v-.3l.5-.2a.22 .22 0 0 0 .1-.3 .22 .22 0 0 0-.3 .1l-.3 .1zM376.8 292a.26 .26 0 0 0 .3 .3 .26 .26 0 0 0 .2-.4z"/>
<path d="M378.4 289.4l.5-.1 .3 .3v.3l-.7 .1a.3 .3 0 0 0 .2 .3 .3 .3 0 0 0 .4-.2h.1l-.2 .3h-.5l-.2-.2-.1-.6zM378.6 289.5l-.2 .3h.7l-.2-.3z"/>
<path d="M380.7 289.3h.2v.2l.1-.2h.4l.3 .3v.5l-.2 .3h-.5l-.1-.1v.5h-.2zM381 289.5v.6a.36 .36 0 0 0 .5 0 .36 .36 0 0 0-.1-.6z"/>
<path d="M383.6 289.5l.2-.2h.4l.3 .3v.3l-.7 .1a.3 .3 0 0 0 .2 .3 .3 .3 0 0 0 .3-.2h.2l-.2 .3h-.5l-.3-.3zM383.9 289.5l-.2 .3h.6l-.1-.3z"/>
<path d="M386.1 289.5l.2-.2h.5l.2 .2 .1 .9h-.3v-.1l-.6 .1-.1-.1v-.4l.6-.2a.21 .21 0 0 0-.1-.3 .21 .21 0 0 0-.3 .1l-.2 .1zM386.3 290a.26 .26 0 0 0 .3 .3 .26 .26 0 0 0 .2-.4z"/>
<path d="M387.1 289.5l.2-.2h.6v1.1h-.2v-.4h-.3l-.2 .4h-.2l.3-.5-.2-.1zM387.3 289.5v.3h.4v-.3z"/>
<path d="M395.7 283.7h.8l.3 .3-.1 .5-.8 .1v.5h-.2zM395.9 283.8v.6l.5-.1a.27 .27 0 0 0 .2-.3 .27 .27 0 0 0-.4-.2z"/>
<path d="M395.5 280.4l.4-.2 .3 .2v.8l-.2-.2-.4 .2a.28 .28 0 0 1-.2-.3 .28 .28 0 0 1 .4-.2l.1-.1a.18 .18 0 0 0-.1-.3 .18 .18 0 0 0-.2 .2h-.2zM395.6 280.8a.19 .19 0 0 0 .1 .3 .19 .19 0 0 0 .3-.2v-.2z"/>
<path d="M396.5 280.3h.7l.1 1.1h-.2v-.2h-.6v.2h-.2zM396.7 280.4l-.2 .6h.5v-.6z"/>
<path d="M398.4 280.4l.7-.1v.9h-.1v-.4h-.3l-.2 .4h-.2l.4-.4-.3-.1zM398.6 280.4v.3h.4v-.3z"/>
<path d="M407.4 289.7h.2l.6 1.5h-.2l-.2-.5h-.6l-.2 .5h-.2zM407.5 289.8l-.3 .8h.5z"/>
<path d="M410.7 289.7h.2l.6 1.5h-.2l-.2-.5h-.6l-.2 .5h-.2zM410.8 289.8l-.3 .8h.5z"/>
<path d="M413.5 280.8a.45 .45 0 0 1 .9 0 .45 .45 0 0 1-.9 0zM413.7 280.8a.32 .32 0 0 0 .6 0 .32 .32 0 0 0-.6 0z"/>
<path d="M414.6 280.4h.4a.24 .24 0 0 1 .3 .1 .24 .24 0 0 1-.1 .3l.1 .2-.1 .2-.6 .1zM414.7 280.5v.2h.4l-.1-.2zM414.7 280.9v.3l.5-.1-.1-.2z"/>
</g>
<g font-size="4.9">
<text x="128.8" y="48">A</text>
<text x="157.3" y="48">В</text>
<text x="128.5" y="89.3">С</text>
</g>
<text font-size="3.7" x="275" y="91.8">2</text>
<g font-size="3.5">
<text x="153.5" y="88.2">Резерв</text>
<text x="126.5" y="132.4">KM</text>
<text x="146.7" y="200.4">Т2</text>
<text x="326.5" y="202">1.</text>
<text x="334.4" y="202">Пускателы</text>
<text x="326.5" y="207.9">2.</text>
<text x="335.1" y="207.9">Клемники</text>
</g>
<g font-size="3.4">
<text x="70.1" y="10.8">Вид спереди</text>
<text x="134.5" y="10.8">Задняя стенка</text>
<text x="75.4" y="14.9">М1:10</text>
<text x="141.1" y="14.9">М1:10</text>
<text x="160.8" y="18.7">EL</text>
<text x="183.1" y="18.6">SQ</text>
<text x="257.6" y="21.4">1</text>
<text x="220.9" y="42.4" transform="rotate(-90 220.9 42.4)">KM2</text>
<text x="237.7" y="42.4" transform="rotate(-90 237.7 42.4)">KM3</text>
<text x="255.2" y="42.4" transform="rotate(-90 255.2 42.4)">KM4</text>
<text x="220.9" y="61.5" transform="rotate(-90 220.9 61.5)">KM5</text>
<text x="237.7" y="61.5" transform="rotate(-90 237.7 61.5)">KM6</text>
<text x="255.2" y="61.5" transform="rotate(-90 255.2 61.5)">KM7</text>
<text x="130" y="150.8" transform="rotate(-90 130 150.8)">QF1</text>
<text x="103.8" y="224.2">Щит ШУ ПЧ</text>
</g>
<g font-size="2.9">
<text x="38.7" y="116.2" transform="rotate(-90 38.7 116.2)">2200*</text>
<text x="77.3" y="210.5">800*</text>
<text x="143" y="210.5">800*</text>
</g>
<g font-size="2.1">
<text x="361" y="5.9">Перечень элементов</text>
<text x="328" y="10.7">Поз.</text>
<text x="355.2" y="11.9">Наименование</text>
<text x="390.4" y="11.9">Кол.</text>
<text x="400.1" y="11.7">Примечание</text>
<text x="327" y="13.2">обозн.</text>
<text x="326.7" y="23.1">ШУ ПЧ</text>
<text x="336.5" y="23">Оболочка щита 2200х800х600 мм,исп.IP54</text>
<text x="356.5" y="18.1">Щит ШУ ПЧ</text>
<text x="392" y="23.1">1</text>
<text x="328.2" y="28.1">QF1</text>
<text x="336.4" y="29.2">Iотс=100Iн характеристика С</text>
<text x="336.6" y="26.7">Выключатель автоматический 3-х полюсный Iн=100 А,</text>
<text x="392" y="28.1">1</text>
<text x="325.7" y="33.1">QF2-QF5</text>
<text x="336.4" y="34.2">Iотс=32Iн характеристика С</text>
<text x="336.6" y="31.7">Выключатель автоматический 3-х полюсный Iн=32 А,</text>
<text x="392" y="33.1">4</text>
<text x="325.9" y="38.1">SF1-SF3</text>
<text x="336.4" y="39.2">Iотс=10Iн характеристика С</text>
<text x="336.6" y="36.7">Выключатель автоматический 1-х полюсный Iн=10 А,</text>
<text x="391.9" y="38.1">3</text>
<text x="328.9" y="43.1">Т2</text>
<text x="336.2" y="42.9">Трансформатор</text>
<text x="336.4" y="47.9">Преобразователь частоты INVT GD200A-015G/018P-4</text>
<text x="392" y="43.1">1</text>
<text x="329.4" y="53.1">B</text>
<text x="329.4" y="48.1">А</text>
<text x="336.4" y="52.9">Преобразователь частоты INVT GD200A-015G/018P-4</text>
<text x="392" y="48.1">1</text>
<text x="392" y="53.2">1</text>
<text x="329.3" y="58.1">C</text>
<text x="336.4" y="57.9">Преобразователь частоты INVT GD200A-015G/018P-4</text>
<text x="392" y="58.1">1</text>
<text x="326.6" y="62.9">Резерв</text>
<text x="336.4" y="62.9">Преобразователь частоты INVT GD200A-015G/018P-4</text>
<text x="392" y="63.1">1</text>
<text x="328" y="68.1">KM1</text>
<text x="337.1" y="67.9">Пускатель 100 A</text>
<text x="392" y="68.1">1</text>
<text x="325.4" y="73.1">KM2-KM7</text>
<text x="337.1" y="72.9">Пускатель 32 A</text>
<text x="392" y="73.1">4</text>
<text x="337.1" y="78.1">Клемники</text>
<text x="399.8" y="296.2">Формат А1</text>
</g>
<g font-size="1.7">
<text x="161.6" y="110.3">1</text>
<text x="161.2" y="139.8">2</text>
<text x="156" y="154.8">2</text>
</g>
</svg>
